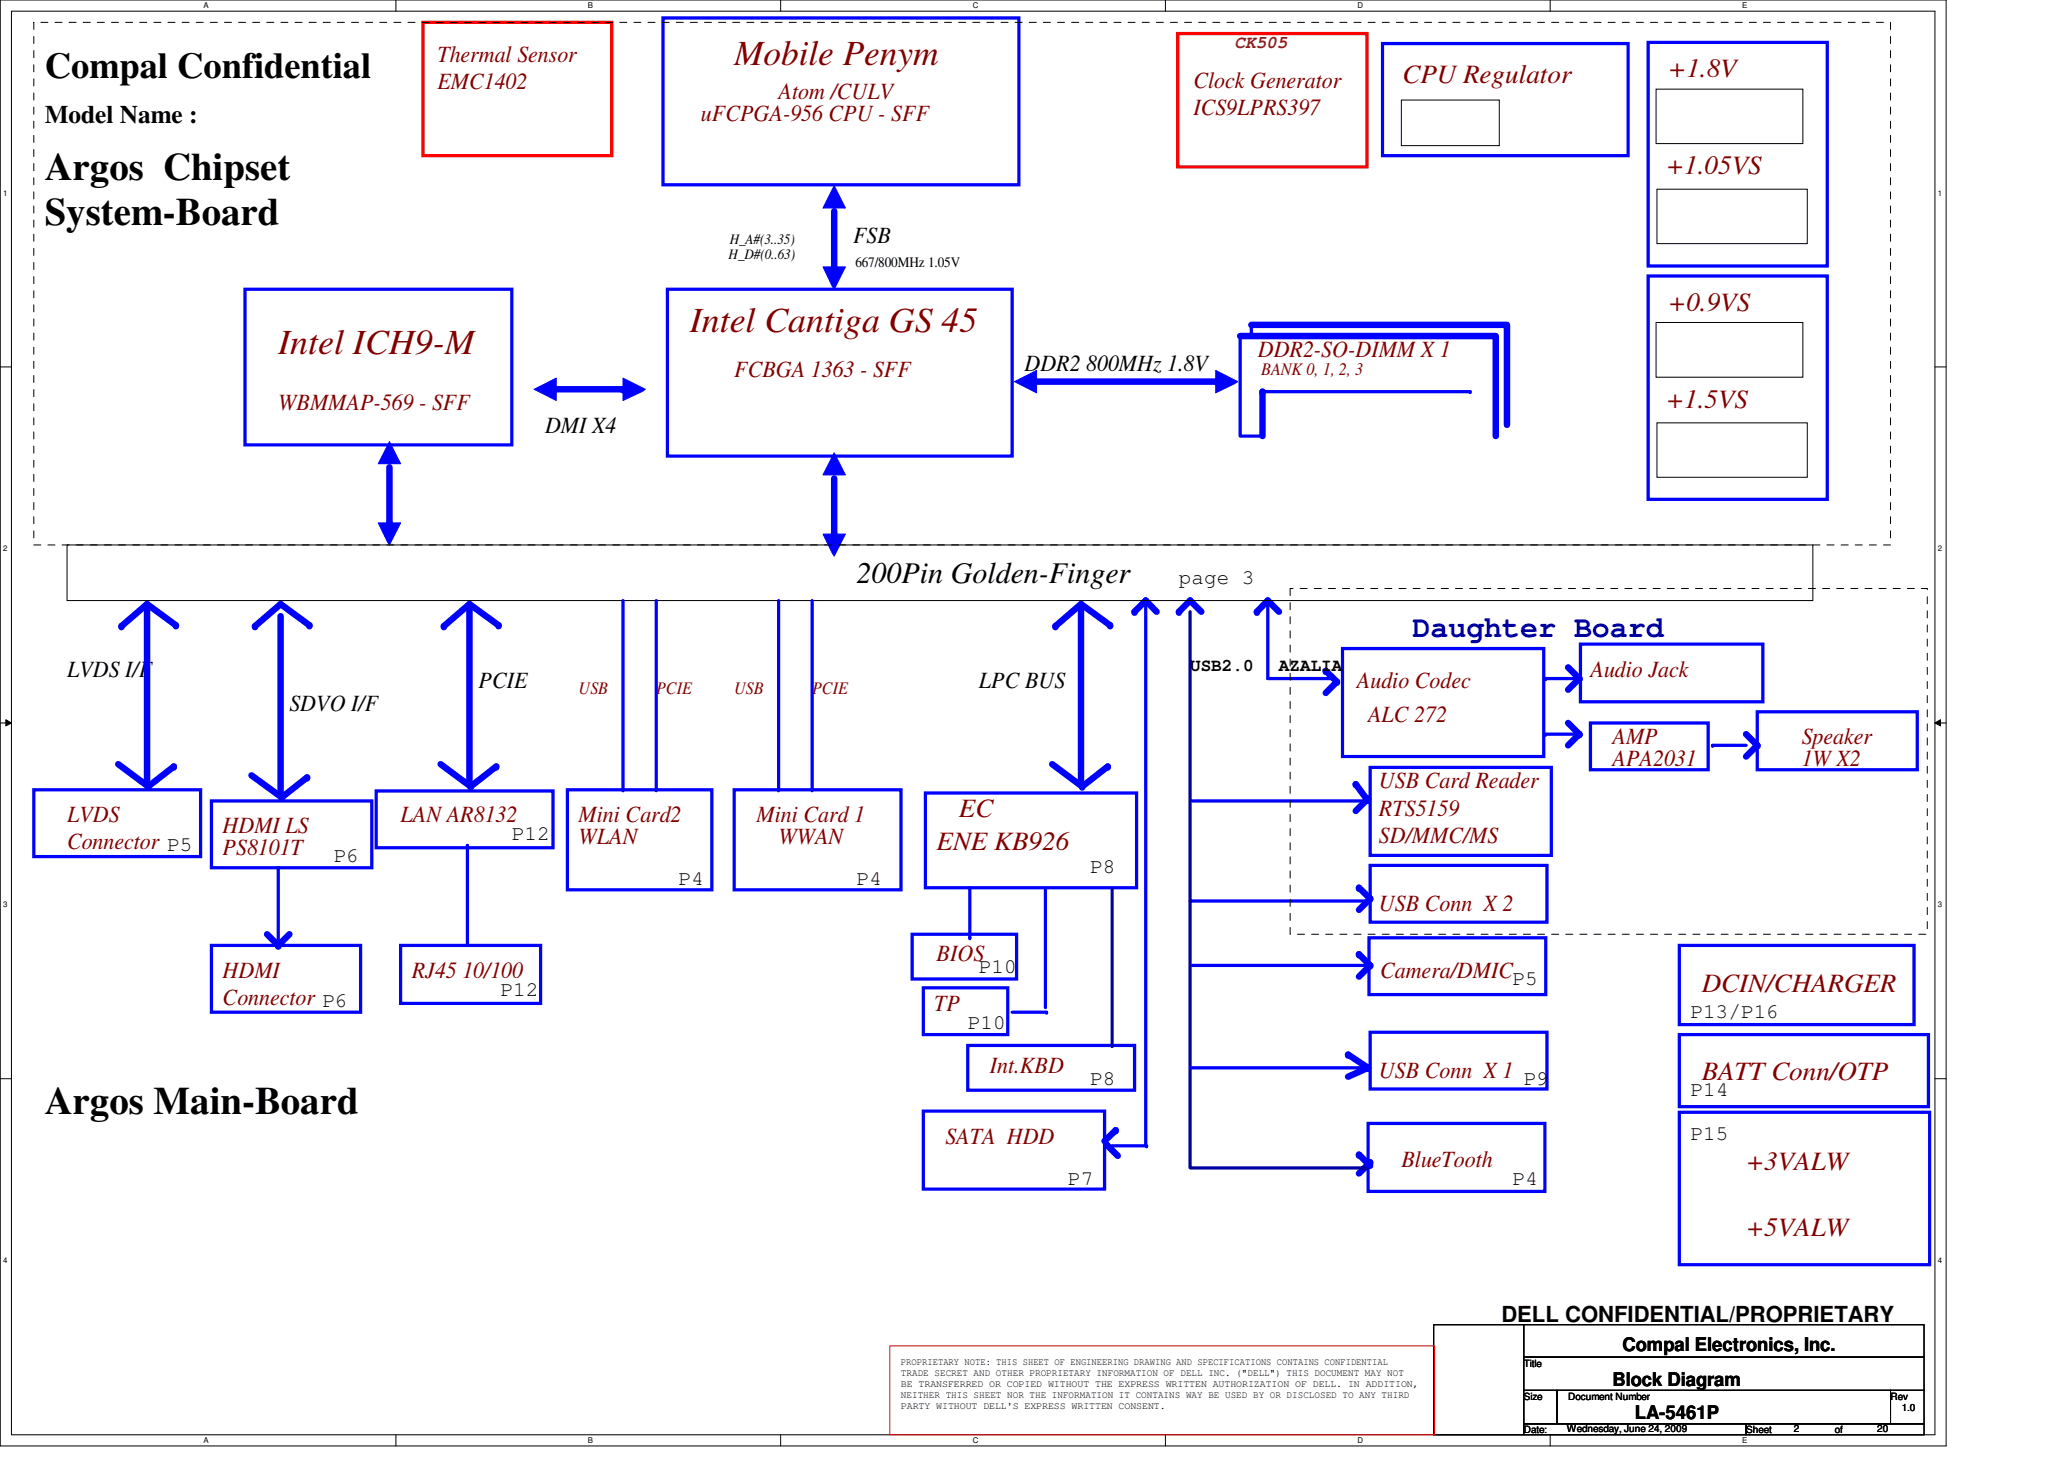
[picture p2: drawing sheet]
<svg xmlns="http://www.w3.org/2000/svg" width="297mm" height="210mm" viewBox="0 0 297 210" stroke-linecap="round" stroke-linejoin="round" font-family="sans-serif">
<path d="M0 0h280.1v208h-280.1zM1.6 1.6h276.9v204.8h-276.9z" fill="none" stroke="#000" stroke-width=".14"/>
<g fill="#fff">
<path d="M29.3 .2h.7v1.2h-.7z"/>
<path d="M29.3 206.6h.7v1.2h-.7z"/>
</g>
<path d="M57 0v1.6M57 206.4v1.6" fill="none" stroke="#000" stroke-width=".14"/>
<g fill="#fff">
<path d="M84.6 .2h.7v1.2h-.7z"/>
<path d="M84.6 206.6h.7v1.2h-.7z"/>
</g>
<path d="M112.3 0v1.6M112.3 206.4v1.6" fill="none" stroke="#000" stroke-width=".14"/>
<g fill="#fff">
<path d="M140 .2h.8v1.2h-.8z"/>
<path d="M140 206.6h.8v1.2h-.8z"/>
</g>
<path d="M167.7 0v1.6M167.7 206.4v1.6" fill="none" stroke="#000" stroke-width=".14"/>
<g fill="#fff">
<path d="M195.4 .2h.7v1.2h-.7z"/>
<path d="M195.4 206.6h.7v1.2h-.7z"/>
</g>
<path d="M223.1 0v1.6M223.1 206.4v1.6" fill="none" stroke="#000" stroke-width=".14"/>
<g fill="#fff">
<path d="M250.7 .2h.8v1.2h-.8z"/>
<path d="M250.7 206.6h.8v1.2h-.8z"/>
<path d="M.5 27.2h.6v1.2h-.6z"/>
<path d="M278.9 27.2h.6v1.2h-.6z"/>
<path d="M.5 78.4h.6v1.1h-.6z"/>
<path d="M278.9 78.4h.6v1.1h-.6z"/>
</g>
<path d="M0 52.8h1.6M278.5 52.8h1.6" fill="none" stroke="#000" stroke-width=".14"/>
<g fill="#fff">
<path d="M.5 129.6h.6v1.2h-.6z"/>
<path d="M278.9 129.6h.6v1.2h-.6z"/>
</g>
<path d="M0 104h1.6M.8 103.5l.8 .5-.8 .4zM278.5 104l.8-.5v.9zM278.5 104h1.6" fill="none" stroke="#000" stroke-width=".14"/>
<path d="M.8 103.5l.8 .5-.8 .4zM278.5 104l.8-.5v.9z" fill="#000"/>
<g fill="#fff">
<path d="M.5 180.8h.6v1.1h-.6z"/>
<path d="M278.9 180.8h.6v1.1h-.6z"/>
</g>
<path d="M0 155.2h1.6M278.5 155.2h1.6M206.3 190.6h13v15.8h-13zM219.3 190.6h57.6v4.6h-57.6zM219.3 195.2h57.6v4.8h-57.6zM219.3 200h4.8v4.9h-4.8zM219.3 204.9h32v1.5h-32zM224.1 200h48v4.9h-48zM251.3 204.9h25.6v1.5h-25.6zM272.1 200h4.8v4.9h-4.8z" fill="none" stroke="#000" stroke-width=".14"/>
<path d="M241.7 136h33.8v11.4h-33.8zM241.7 148.8h35.8v10.4h-35.8zM241.7 160h36v21.9h-36z" fill="none" stroke="#00f" stroke-width=".47"/>
<path d="M196.9 114.9l-1.8 1.8" fill="none" stroke="#00f" stroke-width=".93"/>
<circle cx="196.9" cy="114.9" r=".47" fill="#00f"/>
<path d="M195.1 112.8l1.8 2.4" fill="none" stroke="#00f" stroke-width=".93"/>
<circle cx="195.1" cy="112.8" r=".47" fill="#00f"/>
<path d="M171.3 129.6h25.6" fill="none" stroke="#00f" stroke-width=".47"/>
<circle cx="196.9" cy="129.6" r=".23" fill="#00f"/>
<path d="M197.2 167.2l-1.6 1.6" fill="none" stroke="#00f" stroke-width=".93"/>
<circle cx="197.2" cy="167.2" r=".47" fill="#00f"/>
<path d="M193.2 93.3h29v15.5h-29zM131.3 134.4h15v6.4h-15zM196.9 161.6h25.4v9.8h-25.4z" fill="none" stroke="#00f" stroke-width=".47"/>
<path d="M190.8 96.5l1.6 1.6" fill="none" stroke="#00f" stroke-width=".93"/>
<circle cx="190.8" cy="96.5" r=".47" fill="#00f"/>
<path d="M192.4 98.1l-1.6 1.6" fill="none" stroke="#00f" stroke-width=".93"/>
<circle cx="192.4" cy="98.1" r=".47" fill="#00f"/>
<path d="M182.5 97.6h9.6M227.5 92.7h26.2v8.3h-26.2z" fill="none" stroke="#00f" stroke-width=".47"/>
<circle cx="192.1" cy="97.6" r=".23" fill="#00f"/>
<path d="M155.6 87.1v25.3M155.6 86.9l-3.7 3.2" fill="none" stroke="#00f" stroke-width=".93"/>
<circle cx="151.9" cy="90.1" r=".47" fill="#00f"/>
<path d="M155.6 86.9l4.2 3.1" fill="none" stroke="#00f" stroke-width=".93"/>
<circle cx="159.8" cy="90" r=".47" fill="#00f"/>
<path d="M4.9 113.6h24v9.6h-24zM139.6 127.7v7.2" fill="none" stroke="#00f" stroke-width=".47"/>
<circle cx="139.6" cy="134.9" r=".23" fill="#00f"/>
<path d="M133.2 114.1h30.4v13.6h-30.4z" fill="none" stroke="#00f" stroke-width=".47"/>
<path d="M159.4 110.3l-3.7 2.9" fill="none" stroke="#00f" stroke-width=".93"/>
<circle cx="159.4" cy="110.3" r=".47" fill="#00f"/>
<path d="M151.4 109.9l4.3 3.3" fill="none" stroke="#00f" stroke-width=".93"/>
<circle cx="155.7" cy="113.2" r=".47" fill="#00f"/>
<path d="M171.6 115.2h24.9M139.3 150.4h24v6.4h-24z" fill="none" stroke="#00f" stroke-width=".47"/>
<circle cx="196.5" cy="115.2" r=".23" fill="#00f"/>
<path d="M54.1 113.8h25.5v8.2h-25.5zM171.6 138.9h25.6" fill="none" stroke="#00f" stroke-width=".47"/>
<path d="M171.3 88v80h25.6" fill="none" stroke="#0000a0" stroke-width=".47"/>
<circle cx="197.2" cy="138.9" r=".23" fill="#00f"/>
<path d="M195.6 137.3l1.6 1.6" fill="none" stroke="#00f" stroke-width=".93"/>
<circle cx="195.6" cy="137.3" r=".47" fill="#00f"/>
<path d="M197.2 138.9l-1.6 1.6" fill="none" stroke="#00f" stroke-width=".93"/>
<circle cx="197.2" cy="138.9" r=".47" fill="#00f"/>
<path d="M30.4 115.2h23.1v9.6h-23.1zM222.5 105.6h4.8M252.9 102.4h23v8.3h-23zM30.4 136h21.5v9.6h-21.5z" fill="none" stroke="#00f" stroke-width=".47"/>
<circle cx="222.5" cy="105.6" r=".23" fill="#00f"/>
<path d="M227.3 105.6l-1.6 1.6" fill="none" stroke="#00f" stroke-width=".93"/>
<circle cx="227.3" cy="105.6" r=".47" fill="#00f"/>
<path d="M225.7 104l1.6 1.6" fill="none" stroke="#00f" stroke-width=".93"/>
<circle cx="227.3" cy="105.6" r=".47" fill="#00f"/>
<path d="M67.6 86.9l-3.7 3.2" fill="none" stroke="#00f" stroke-width=".93"/>
<circle cx="63.9" cy="90.1" r=".47" fill="#00f"/>
<path d="M67.6 86.9l4.2 3.1" fill="none" stroke="#00f" stroke-width=".93"/>
<circle cx="71.8" cy="90" r=".47" fill="#00f"/>
<path d="M67.6 87.1v25.3M71.4 110.3l-3.7 2.9" fill="none" stroke="#00f" stroke-width=".93"/>
<circle cx="71.4" cy="110.3" r=".47" fill="#00f"/>
<path d="M63.4 109.9l4.3 3.3" fill="none" stroke="#00f" stroke-width=".93"/>
<circle cx="67.7" cy="113.2" r=".47" fill="#00f"/>
<path d="M160.1 128v22.4" fill="none" stroke="#0000a0" stroke-width=".47"/>
<circle cx="160.1" cy="150.4" r=".23" fill="#0000a0"/>
<path d="M195.6 166.1l1.6 1.6" fill="none" stroke="#00f" stroke-width=".93"/>
<circle cx="195.6" cy="166.1" r=".47" fill="#00f"/>
<path d="M222.5 97.6h4.8" fill="none" stroke="#00f" stroke-width=".47"/>
<circle cx="222.5" cy="97.6" r=".23" fill="#00f"/>
<path d="M227.3 97.6l-1.6 1.6" fill="none" stroke="#00f" stroke-width=".93"/>
<circle cx="227.3" cy="97.6" r=".47" fill="#00f"/>
<path d="M225.7 96l1.6 1.6" fill="none" stroke="#00f" stroke-width=".93"/>
<circle cx="227.3" cy="97.6" r=".47" fill="#00f"/>
<path d="M182.5 86.4l-1.6 1.6" fill="none" stroke="#00f" stroke-width=".93"/>
<circle cx="180.9" cy="88" r=".47" fill="#00f"/>
<path d="M182.5 86.4l1.6 1.6" fill="none" stroke="#00f" stroke-width=".93"/>
<circle cx="182.5" cy="86.4" r=".47" fill="#00f"/>
<path d="M182.5 86.4v11.2" fill="none" stroke="#00f" stroke-width=".47"/>
<circle cx="182.5" cy="86.4" r=".23" fill="#00f"/>
<path d="M171.3 86.4l-1.6 1.6" fill="none" stroke="#00f" stroke-width=".93"/>
<circle cx="169.7" cy="88" r=".47" fill="#00f"/>
<path d="M171.3 86.4l1.6 1.6" fill="none" stroke="#00f" stroke-width=".93"/>
<circle cx="171.3" cy="86.4" r=".47" fill="#00f"/>
<path d="M164.9 86.4l-1.6 1.6" fill="none" stroke="#00f" stroke-width=".93"/>
<circle cx="163.3" cy="88" r=".47" fill="#00f"/>
<path d="M164.9 86.4l1.6 1.6" fill="none" stroke="#00f" stroke-width=".93"/>
<circle cx="164.9" cy="86.4" r=".47" fill="#00f"/>
<path d="M164.9 86.4v78.4" fill="none" stroke="#00f" stroke-width=".47"/>
<circle cx="164.9" cy="86.4" r=".23" fill="#00f"/>
<path d="M145.7 145.6h4.9" fill="none" stroke="#00f" stroke-width=".47"/>
<circle cx="150.6" cy="145.6" r=".23" fill="#00f"/>
<path d="M150.4 128v16.8M132.9 142.1h12.1v6.7h-12.1z" fill="none" stroke="#00f" stroke-width=".47"/>
<circle cx="150.4" cy="144.8" r=".23" fill="#00f"/>
<path d="M40 124.8v11.2" fill="none" stroke="#00f" stroke-width=".47"/>
<circle cx="40" cy="124.8" r=".23" fill="#00f"/>
<path d="M41.7 134.4l-1.7 1.6" fill="none" stroke="#00f" stroke-width=".93"/>
<circle cx="40" cy="136" r=".47" fill="#00f"/>
<path d="M38.4 134.4l1.6 1.6" fill="none" stroke="#00f" stroke-width=".93"/>
<circle cx="40" cy="136" r=".47" fill="#00f"/>
<path d="M40.4 86.9l-3.7 3.2" fill="none" stroke="#00f" stroke-width=".93"/>
<circle cx="36.7" cy="90.1" r=".47" fill="#00f"/>
<path d="M40.4 86.9l4.1 3.1" fill="none" stroke="#00f" stroke-width=".93"/>
<circle cx="44.5" cy="90" r=".47" fill="#00f"/>
<path d="M40.4 88.6v25.4M44.2 111.8l-3.6 2.9" fill="none" stroke="#00f" stroke-width=".93"/>
<circle cx="44.2" cy="111.8" r=".47" fill="#00f"/>
<path d="M36.2 111.5l4.4 3.2" fill="none" stroke="#00f" stroke-width=".93"/>
<circle cx="40.6" cy="114.7" r=".47" fill="#00f"/>
<path d="M21.2 86.9l-3.7 3.2" fill="none" stroke="#00f" stroke-width=".93"/>
<circle cx="17.5" cy="90.1" r=".47" fill="#00f"/>
<path d="M21.2 86.9l4.1 3.1" fill="none" stroke="#00f" stroke-width=".93"/>
<circle cx="25.3" cy="90" r=".47" fill="#00f"/>
<path d="M21.2 87.1v25.3M25 110.3l-3.7 2.9" fill="none" stroke="#00f" stroke-width=".93"/>
<circle cx="25" cy="110.3" r=".47" fill="#00f"/>
<path d="M17 109.9l4.3 3.3" fill="none" stroke="#00f" stroke-width=".93"/>
<circle cx="21.3" cy="113.2" r=".47" fill="#00f"/>
<path d="M201.7 14.4h14.1v6.6h-14.1zM238.3 12.8h21.2v7.9h-21.2zM238.5 27.2h21.6v7.9h-21.6zM238.3 46.4h21.2v7.9h-21.2zM9.6 78.4h251.3v8h-251.3zM238.5 60.8h21.6v7.9h-21.6z" fill="none" stroke="#000" stroke-width=".14"/>
<path d="M199 6.3h35.3v16.1h-35.3zM237.2 6.1h25.8v32.2h-25.8zM237.2 39.7h25.8v32.1h-25.8zM132.9 159.9h26.1v11.2h-26.1z" fill="none" stroke="#00f" stroke-width=".47"/>
<path d="M160.6 162.6l-1.6 1.6" fill="none" stroke="#00f" stroke-width=".93"/>
<circle cx="160.6" cy="162.6" r=".47" fill="#00f"/>
<path d="M159.3 164.7l1.6 1.6" fill="none" stroke="#00f" stroke-width=".93"/>
<circle cx="159.3" cy="164.7" r=".47" fill="#00f"/>
<path d="M180.1 46.7v1.6" fill="none" stroke="#00f" stroke-width=".47"/>
<circle cx="180.1" cy="48.3" r=".23" fill="#00f"/>
<path d="M178.5 48.3h36.8v14.4M180.1 46.7h36.8v14.4M181.7 56.3v6.4" fill="none" stroke="#00f" stroke-width=".93"/>
<path d="M178.5 48.3v14.4h3.2" fill="none" stroke="#00f" stroke-width=".47"/>
<circle cx="181.7" cy="56.3" r=".47" fill="#00f"/>
<path d="M181.7 56.3h29.9" fill="none" stroke="#00f" stroke-width=".47"/>
<circle cx="211.6" cy="56.3" r=".23" fill="#00f"/>
<path d="M175 53.3l3.1 1.6-3.1 1.6z" fill-rule="evenodd" fill="#00f"/>
<path d="M175 53.3l3.1 1.6-3.1 1.6z" fill="none" stroke="#00f" stroke-width=".14"/>
<path d="M146 54.9l3.2-1.6v3.2z" fill-rule="evenodd" fill="#00f"/>
<path d="M146 54.9l3.2-1.6v3.2z" fill="none" stroke="#00f" stroke-width=".14"/>
<path d="M148.9 54.9h26.2" fill="none" stroke="#00f" stroke-width=".93"/>
<circle cx="175.1" cy="54.9" r=".47" fill="#00f"/>
<path d="M60.9 3.2h27.1v19.2h-27.1zM169.5 4.8h27.2v19.2h-27.2z" fill="none" stroke="#f00" stroke-width=".47"/>
<path d="M95.4 2.6h51.2v24h-51.2zM35.3 41.6h38.4v22.4h-38.4zM96.1 41.6h49.6v24h-49.6z" fill="none" stroke="#00f" stroke-width=".47"/>
<path d="M89.7 54.4l3.2 1.6-.5 .3-2.7 1.3z" fill-rule="evenodd" fill="#00f"/>
<path d="M89.7 54.4l3.2 1.6-.5 .3-2.7 1.3z" fill="none" stroke="#00f" stroke-width=".14"/>
<path d="M118.4 38.4h3.3l-1.6 3.2z" fill-rule="evenodd" fill="#00f"/>
<path d="M118.4 38.4h3.3l-1.6 3.2z" fill="none" stroke="#00f" stroke-width=".14"/>
<path d="M120.1 30.4v8" fill="none" stroke="#00f" stroke-width=".93"/>
<circle cx="120.1" cy="38.4" r=".47" fill="#00f"/>
<path d="M120.1 26.7l1.6 3.2h-3.3z" fill-rule="evenodd" fill="#00f"/>
<path d="M120.1 26.7l1.6 3.2h-3.3z" fill="none" stroke="#00f" stroke-width=".14"/>
<path d="M76.9 56l3.1-1.6v3.2z" fill-rule="evenodd" fill="#00f"/>
<path d="M76.9 56l3.1-1.6v3.2z" fill="none" stroke="#00f" stroke-width=".14"/>
<path d="M80 56h9.7" fill="none" stroke="#00f" stroke-width=".93"/>
<circle cx="89.7" cy="56" r=".47" fill="#00f"/>
<path d="M118.4 76.8h3.3l-1.6 3.2z" fill-rule="evenodd" fill="#00f"/>
<path d="M118.4 76.8h3.3l-1.6 3.2z" fill="none" stroke="#00f" stroke-width=".14"/>
<path d="M120.1 68.8v8" fill="none" stroke="#00f" stroke-width=".93"/>
<circle cx="120.1" cy="76.8" r=".47" fill="#00f"/>
<path d="M120.1 65.2l1.6 3.1h-3.3z" fill-rule="evenodd" fill="#00f"/>
<path d="M120.1 65.2l1.6 3.1h-3.3z" fill="none" stroke="#00f" stroke-width=".14"/>
<path d="M54.4 75.2h3.3l-1.7 3.2z" fill-rule="evenodd" fill="#00f"/>
<path d="M54.4 75.2h3.3l-1.7 3.2z" fill="none" stroke="#00f" stroke-width=".14"/>
<path d="M56 67.2v8" fill="none" stroke="#00f" stroke-width=".93"/>
<circle cx="56" cy="75.2" r=".47" fill="#00f"/>
<path d="M56 63.5l1.7 3.2h-3.3z" fill-rule="evenodd" fill="#00f"/>
<path d="M56 63.5l1.7 3.2h-3.3z" fill="none" stroke="#00f" stroke-width=".14"/>
<path d="M228.9 104h16.9v6.7h-16.9zM246.5 107.2h4.8" fill="none" stroke="#00f" stroke-width=".47"/>
<circle cx="246.5" cy="107.2" r=".23" fill="#00f"/>
<path d="M251.3 105.6l1.6 1.6" fill="none" stroke="#00f" stroke-width=".93"/>
<circle cx="252.9" cy="107.2" r=".47" fill="#00f"/>
<path d="M252.9 107.2l-1.6 1.6" fill="none" stroke="#00f" stroke-width=".93"/>
<circle cx="252.9" cy="107.2" r=".47" fill="#00f"/>
<path d="M197.2 110.4h26.1v12.7h-26.1zM197.2 148.5h25.4v8.2h-25.4z" fill="none" stroke="#00f" stroke-width=".47"/>
<path d="M197.2 129.3l-1.6 1.6" fill="none" stroke="#00f" stroke-width=".93"/>
<circle cx="197.2" cy="129.3" r=".47" fill="#00f"/>
<path d="M195.6 127.7l1.6 1.6" fill="none" stroke="#00f" stroke-width=".93"/>
<circle cx="195.6" cy="127.7" r=".47" fill="#00f"/>
<path d="M197 134.9h25.5v8.2h-25.5zM197.2 124.5h25.4v8.2h-25.4z" fill="none" stroke="#00f" stroke-width=".47"/>
<path d="M185.7 84.7h91.7v49.7h-91.7z" fill="none" stroke="#000" stroke-width=".14" stroke-dasharray="1 1 1 1 1 1 1 1"/>
<path d="M196.9 153.6l-2.9 1.3" fill="none" stroke="#00f" stroke-width=".93"/>
<circle cx="196.9" cy="153.6" r=".47" fill="#00f"/>
<path d="M194 151.7l2.9 1.9" fill="none" stroke="#00f" stroke-width=".93"/>
<circle cx="194" cy="151.7" r=".47" fill="#00f"/>
<path d="M171.3 153.6h25.6" fill="none" stroke="#00f" stroke-width=".47"/>
<circle cx="196.9" cy="153.6" r=".23" fill="#00f"/>
<path d="M57.7 136h20.1v8.4h-20.1zM67.3 121.6v14.4" fill="none" stroke="#00f" stroke-width=".47"/>
<circle cx="67.3" cy="121.6" r=".23" fill="#00f"/>
<path d="M128.1 193.6h78.4v12.8h-78.4z" fill="none" stroke="#f00" stroke-width=".14"/>
<path d="M116.9 86.4v27.2M81.7 113.6h20.7v14.4h-20.7z" fill="none" stroke="#00f" stroke-width=".47"/>
<circle cx="116.9" cy="113.6" r=".23" fill="#00f"/>
<path d="M105.7 113.6h24v14.4h-24zM160.1 164.8h4.9" fill="none" stroke="#00f" stroke-width=".47"/>
<circle cx="165" cy="164.8" r=".23" fill="#00f"/>
<path d="M94.4 86.4v27.2" fill="none" stroke="#00f" stroke-width=".47"/>
<circle cx="94.4" cy="113.6" r=".23" fill="#00f"/>
<path d="M89.7 86.4v27.2" fill="none" stroke="#00f" stroke-width=".47"/>
<circle cx="89.7" cy="113.6" r=".23" fill="#00f"/>
<path d="M112.1 86.4v27.2" fill="none" stroke="#00f" stroke-width=".47"/>
<circle cx="112.1" cy="113.6" r=".23" fill="#00f"/>
<path d="M4.9 3.2h267.2v75.2h-267.2z" fill="none" stroke="#000" stroke-width=".14" stroke-dasharray="1 1 1 1 1 1 1 1"/>
<g font-size="5.6">
<text x="6.4" y="25.9">Argos Chipset</text>
<text x="6.4" y="32.4">System-Board</text>
<text x="6.4" y="160.3">Argos Main-Board</text>
</g>
<text font-size="5.2" x="6.4" y="11.2">Compal Confidential</text>
<g font-size="5.1" fill="#800000">
<text x="105.7" y="9.4">Mobile Penym</text>
<text x="99.3" y="47.8">Intel Cantiga GS 45</text>
<text x="40" y="50.9">Intel ICH9-M</text>
</g>
<text font-size="4.3" x="123.3" y="83.9">200Pin Golden-Finger</text>
<text font-size="4.3" fill="#0000a0" x="203.3" y="91.6">Daughter Board</text>
<g font-size="3.8" fill="#800000">
<text x="201.8" y="11.9">CPU Regulator</text>
<text x="240.1" y="11.1">+1.8V</text>
<text x="239.8" y="25.1">+1.05VS</text>
<text x="240.1" y="44.7">+0.9VS</text>
<text x="239.8" y="58.6">+1.5VS</text>
<text x="138" y="117.5">EC</text>
<text x="134.8" y="122.3">ENE KB926</text>
<text x="244.9" y="142.7">DCIN/CHARGER</text>
<text x="244.9" y="155.4">BATT Conn/OTP</text>
<text x="251.3" y="168.3">+3VALW</text>
<text x="251.3" y="177.8">+5VALW</text>
</g>
<text font-size="3.6" x="6.4" y="17.7">Model Name :</text>
<g font-size="3.3" fill="#800000">
<text x="62.9" y="8.9">Thermal Sensor</text>
<text x="62.9" y="12.9">EMC1402</text>
<text x="100.9" y="17.4">uFCPGA-956 CPU - SFF</text>
<text x="112.1" y="14.2">Atom /CULV</text>
<text x="171.7" y="12.6">Clock Generator</text>
<text x="171.7" y="16.6">ICS9LPRS397</text>
<text x="181" y="51.4">DDR2-SO-DIMM X 1</text>
<text x="40" y="59">WBMMAP-569 - SFF</text>
<text x="105.7" y="54.2">FCBGA 1363 - SFF</text>
<text x="195.3" y="99">Audio Codec</text>
<text x="228.9" y="97.4">Audio Jack</text>
<text x="196.9" y="103.8">ALC 272</text>
<text x="232.1" y="107">AMP</text>
<text x="259.3" y="107">Speaker</text>
<text x="198.5" y="113.4">USB Card Reader</text>
<text x="232.1" y="110.2">APA2031</text>
<text x="259.3" y="110.2">1W X2</text>
<text x="9.6" y="118.2">LVDS</text>
<text x="32" y="119.8">HDMI LS</text>
<text x="57.7" y="118.2">LAN AR8132</text>
<text x="83.3" y="118.2">Mini Card2</text>
<text x="108.9" y="118.2">Mini Card 1</text>
<text x="198.5" y="117.3">RTS5159</text>
<text x="9.6" y="122.2">Connector P5</text>
<text x="32" y="123">PS8101T</text>
<text x="83.3" y="121.4">WLAN</text>
<text x="112.1" y="121.4">WWAN</text>
<text x="198.5" y="121.3">SD/MMC/MS</text>
<text x="198.5" y="131">USB Conn X 2</text>
<text x="32" y="140.6">HDMI</text>
<text x="59.3" y="140.6">RJ45 10/100</text>
<text x="134.8" y="138.2">BIOS</text>
<text x="198.6" y="140.6">Camera/DMIC</text>
<text x="32" y="144.6">Connector P6</text>
<text x="134.4" y="145.4">TP</text>
<text x="142.4" y="154.4">Int.KBD</text>
<text x="198.5" y="155">USB Conn X 1</text>
<text x="136.1" y="164.6">SATA HDD</text>
<text x="201.7" y="167.9">BlueTooth</text>
</g>
<g font-size="3.3">
<text x="122.8" y="35">FSB</text>
<text x="147.4" y="53.4">DDR2 800MHz 1.8V</text>
<text x="78.4" y="62.2">DMI X4</text>
<text x="9.6" y="97.4">LVDS I/F</text>
<text x="68.9" y="99">PCIE</text>
<text x="140.9" y="99">LPC BUS</text>
<text x="41.7" y="102.2">SDVO I/F</text>
</g>
<text font-size="3.2" x="216.1" y="190.2">DELL CONFIDENTIAL/PROPRIETARY</text>
<g font-size="3">
<text x="169.7" y="84">page 3</text>
<text x="48" y="124">P6</text>
<text x="73.7" y="120.8">P12</text>
<text x="156.9" y="125.6">P8</text>
<text x="97.7" y="127.3">P4</text>
<text x="123.3" y="127.3">P4</text>
<text x="72" y="143.3">P12</text>
<text x="140.9" y="140">P10</text>
<text x="217.7" y="141.6">P5</text>
<text x="139.3" y="148">P10</text>
<text x="243.3" y="146.4">P13/P16</text>
<text x="156.9" y="156">P8</text>
<text x="219.3" y="156">P9</text>
<text x="243.3" y="157.6">P14</text>
<text x="243.3" y="164">P15</text>
<text x="153.7" y="170.4">P7</text>
<text x="217.7" y="170.4">P4</text>
</g>
<g font-size="2.7">
<text x="233.5" y="194.4">Compal Electronics, Inc.</text>
<text x="232.1" y="199.4">Block Diagram</text>
<text x="235.3" y="204.2">LA-5461P</text>
</g>
<text font-size="2.5" fill="#804000" x="177.7" y="6.9">CK505</text>
<g font-size="2.5" fill="#800000">
<text x="181.5" y="54">BANK 0, 1, 2, 3</text>
<text x="83.3" y="99.9">USB</text>
<text x="94.4" y="99.9">PCIE</text>
<text x="105.7" y="99.9">USB</text>
<text x="116.9" y="99.9">PCIE</text>
</g>
<g font-size="2.5">
<text x="171.3" y="96.5">USB2.0</text>
<text x="184.1" y="96.5">AZALIA</text>
</g>
<g font-size="2.1">
<text x="105" y="35.1">H_A#(3..35)</text>
<text x="104.9" y="37.2">H_D#(0..63)</text>
<text x="123.1" y="38.4">667/800MHz 1.05V</text>
</g>
<g font-size="1.4">
<text x="129.7" y="196.4">PROPRIETARY NOTE: THIS SHEET OF ENGINEERING DRAWING AND SPECIFICATIONS CONTAINS CONFIDENTIAL</text>
<text x="129.7" y="198">TRADE SECRET AND OTHER PROPRIETARY INFORMATION OF DELL INC. (&quot;DELL&quot;) THIS DOCUMENT MAY NOT</text>
<text x="219.3" y="196.6">Title</text>
<text x="129.7" y="199.6">BE TRANSFERRED OR COPIED WITHOUT THE EXPRESS WRITTEN AUTHORIZATION OF DELL. IN ADDITION,</text>
<text x="129.7" y="201.1">NEITHER THIS SHEET NOR THE INFORMATION IT CONTAINS WAY BE USED BY OR DISCLOSED TO ANY THIRD</text>
<text x="129.7" y="202.7">PARTY WITHOUT DELL'S EXPRESS WRITTEN CONSENT.</text>
<text x="219.3" y="201.4">Size</text>
<text x="225.7" y="201.4">Document Number</text>
<text x="272.1" y="201.4">Rev</text>
<text x="273.7" y="203">1.0</text>
<text x="219.3" y="206.2">Date:</text>
<text x="225.5" y="206">Wednesday, June 24, 2009</text>
<text x="251.3" y="206.2">Sheet</text>
<text x="258.1" y="206">2</text>
<text x="264.1" y="206.2">of</text>
<text x="270.2" y="206">20</text>
</g>
<g font-size="1.1">
<text x="29.3" y="1.1">A</text>
<text x="84.6" y="1.1">B</text>
<text x="140" y="1.1">C</text>
<text x="195.4" y="1.1">D</text>
<text x="250.7" y="1.1">E</text>
<text x=".5" y="28.2">1</text>
<text x="278.9" y="28.2">1</text>
<text x=".5" y="79.3">2</text>
<text x="278.9" y="79.3">2</text>
<text x=".5" y="130.6">3</text>
<text x="278.9" y="130.6">3</text>
<text x=".5" y="181.7">4</text>
<text x="278.9" y="181.7">4</text>
<text x="29.3" y="207.6">A</text>
<text x="84.6" y="207.6">B</text>
<text x="140" y="207.6">C</text>
<text x="195.4" y="207.6">D</text>
<text x="250.7" y="207.6">E</text>
</g>
</svg>
